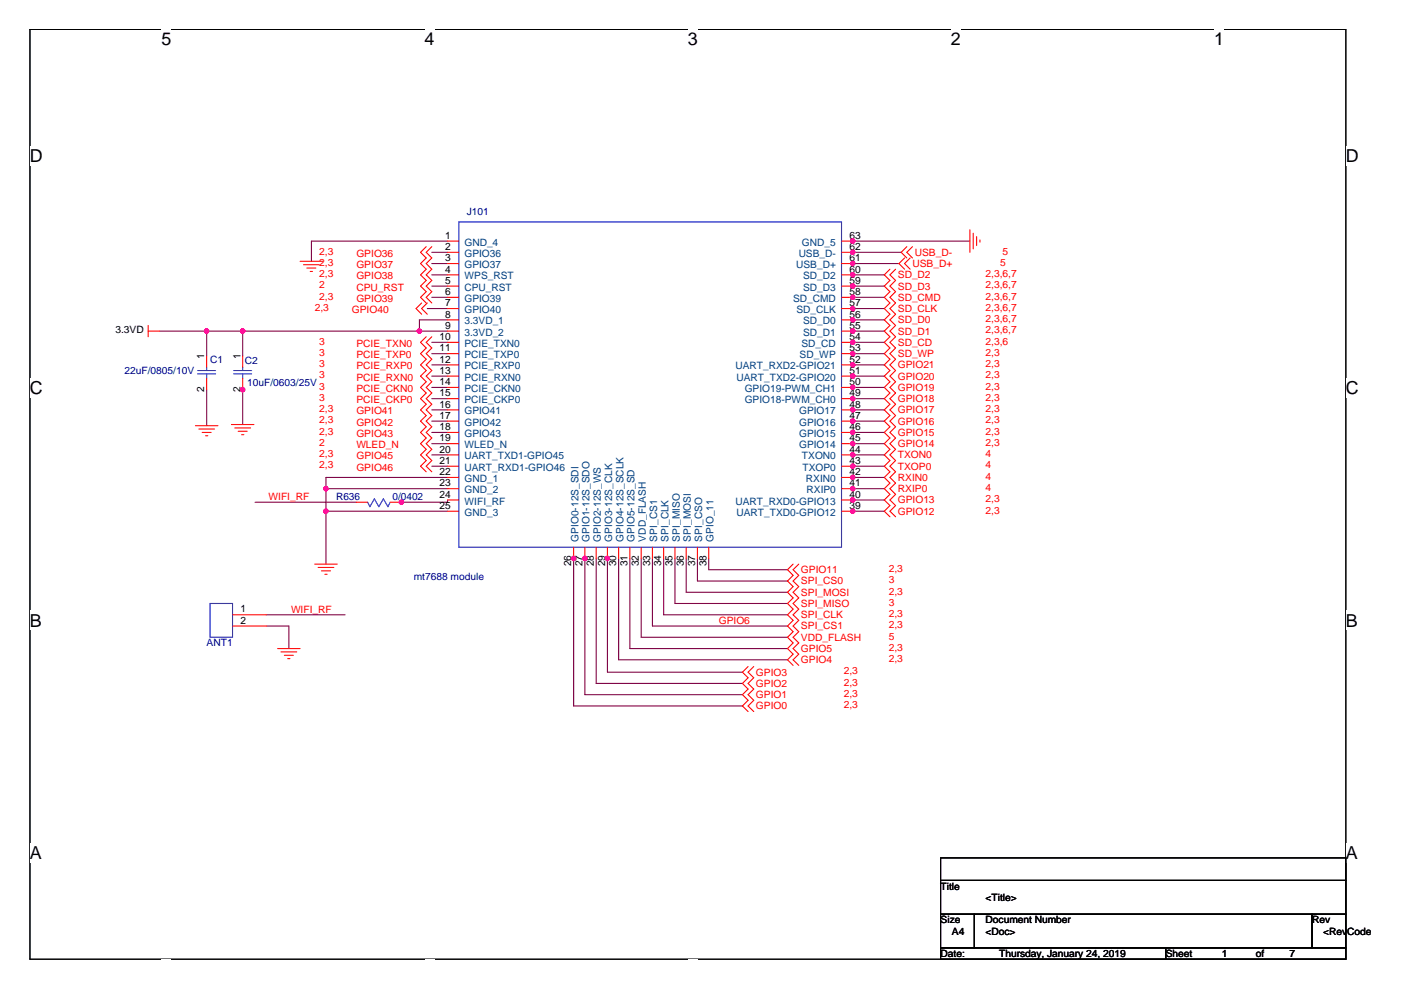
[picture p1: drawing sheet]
<svg xmlns="http://www.w3.org/2000/svg" width="297mm" height="210mm" viewBox="0 0 297 210" stroke-linecap="round" stroke-linejoin="round" font-family="sans-serif">
<path d="M6.3 6.2h279v197.2h-279z" fill="none" stroke="#000" stroke-width=".23"/>
<g fill="#fff">
<path d="M34.2 6.2h2.2v4.3h-2.2z"/>
<path d="M34.2 203.4h2.2v.2h-2.2z"/>
<path d="M90 6.2h2.1v4.3h-2.1z"/>
<path d="M90 203.4h2.1v.2h-2.1z"/>
<path d="M145.8 6.2h2.1v4.3h-2.1z"/>
<path d="M145.8 203.4h2.1v.2h-2.1z"/>
<path d="M201.6 6.2h2.1v4.3h-2.1z"/>
<path d="M201.6 203.4h2.1v.2h-2.1z"/>
<path d="M257.4 6.2h2.1v4.3h-2.1z"/>
<path d="M257.4 203.4h2.1v.2h-2.1z"/>
<path d="M6.3 30.9h2.8v4.2h-2.8z"/>
<path d="M285.3 30.9h2.8v4.2h-2.8z"/>
<path d="M6.3 80.2h2.8v4.2h-2.8z"/>
<path d="M285.3 80.2h2.8v4.2h-2.8z"/>
<path d="M6.3 129.5h2.6v4.2h-2.6z"/>
<path d="M285.3 129.5h2.6v4.2h-2.6z"/>
<path d="M6.3 178.7h2.6v4.3h-2.6z"/>
<path d="M285.3 178.7h2.6v4.3h-2.6z"/>
</g>
<g fill="none" stroke="#800040" stroke-width=".23">
<path d="M91.5 55.9h3.4M91.5 58.3h3.4M91.5 53.5h3.4M94.9 51.1h-28.9v4.3M180.3 51.1h25.3M180.3 55.9h10.3M180.3 58.3h7.2M180.3 53.5h10.8M33.8 70.2h61.1M43.8 70.2v5.3M51.5 70.2v5.3M90.6 65.4h4.3"/>
<path d="M91.5 60.7h3.4M91.5 63h3.4M91.5 72.6h3.4M91.5 75h3.4M91.5 77.4h3.4M91.5 79.7h3.4M94.9 67.8h-6v2.4M180.3 60.7h7.2M180.3 63h7.2M180.3 65.4h7.2M180.3 67.8h7.2M180.3 70.2h7.2"/>
<path d="M180.3 72.6h7.2M180.3 75h7.2M180.6 77.4h6.9M180.6 79.7h6.9M43.8 82.6v7.7M51.5 82.4v7.6M91.5 84.5h3.4M91.5 86.9h3.4M91.5 89.3h3.4M91.5 91.7h3.4M91.5 94.1h3.4M91.5 96.4h3.4"/>
<path d="M91.5 98.8h3.4M91.5 82.1h3.4M180.3 84.5h7.2M180.3 86.9h7.2M180.3 89.3h7.2M180.3 91.7h7.2M180.3 94.1h7.2M180.3 96.4h7.2M180.3 98.8h7.2M180.6 82.1h6.9M54.1 106.5h21.5M69.1 103.6h25.8"/>
<path d="M69.1 108.4h25.8M94.9 101.2h-25.8v18.4M94.9 106v.5h-10.3M121.6 117.9v31.8h35.8M124 118.2v29.1h33.4M126.4 118.4v26.5h31M128.8 118.2v24.3h28.6M131.2 118.4v21.5h35.8M133.5 118.4v19.1h33.5M135.9 118.4v16.7h31.1M138.3 118.4v14.3h28.7M140.7 118.4v12h26.3"/>
<path d="M143.1 118.4v9.6h23.9M145.5 118.4v7.2h21.5M147.9 118.4v4.8h19.1M150.3 118.4v2.4h16.7M180.3 101.2h7.2M180.3 108.4h7.2M180.3 106h7.2M180.6 103.6h6.9M56.5 132.7h4.7v4.8M56.5 130.4h16.7"/>
</g>
<g fill="#f0f" stroke="#f0f" stroke-width=".23">
<circle cx="180.8" cy="51.1" r=".47"/>
<circle cx="180.8" cy="55.9" r=".47"/>
<circle cx="180.8" cy="58.3" r=".47"/>
<circle cx="180.8" cy="60.6" r=".47"/>
<circle cx="180.8" cy="63" r=".47"/>
<circle cx="180.8" cy="65.4" r=".47"/>
<circle cx="180.8" cy="67.8" r=".47"/>
<circle cx="180.8" cy="70.2" r=".47"/>
<circle cx="180.8" cy="72.6" r=".47"/>
<circle cx="180.8" cy="75" r=".47"/>
<circle cx="180.8" cy="84.5" r=".47"/>
<circle cx="180.8" cy="86.9" r=".47"/>
<circle cx="180.8" cy="89.3" r=".47"/>
<circle cx="180.8" cy="91.7" r=".47"/>
<circle cx="180.8" cy="94.1" r=".47"/>
<circle cx="180.8" cy="96.4" r=".47"/>
<circle cx="180.8" cy="98.8" r=".47"/>
<circle cx="180.8" cy="101.2" r=".47"/>
<circle cx="43.8" cy="70.2" r=".47"/>
<circle cx="180.8" cy="53.5" r=".47"/>
<circle cx="69.1" cy="108.4" r=".47"/>
<circle cx="69.1" cy="103.6" r=".47"/>
<circle cx="121.6" cy="118.4" r=".47"/>
<circle cx="124" cy="118.4" r=".47"/>
<circle cx="128.8" cy="118.4" r=".47"/>
<circle cx="88.9" cy="70.2" r=".47"/>
<circle cx="51.4" cy="70.2" r=".47"/>
<circle cx="51.4" cy="82.6" r=".47"/>
<circle cx="180.8" cy="106" r=".47"/>
<circle cx="180.8" cy="108.4" r=".47"/>
<circle cx="180.8" cy="103.6" r=".47"/>
<circle cx="180.8" cy="82.1" r=".47"/>
<circle cx="180.8" cy="79.7" r=".47"/>
<circle cx="180.8" cy="77.4" r=".47"/>
<circle cx="85.1" cy="106.5" r=".47"/>
</g>
<g fill="none" stroke="#f00" stroke-width=".23">
<path d="M63.6 55.4h4.8M64.3 56.1h3.4M65.1 56.8h1.9M65.8 57.6h.5M90.4 52.3l-1.2 1.2 1.2 1.2-1.2 1.2 1.2 1.2-1.2 1.2 1.2 1.2-1.2 1.2 1.2 1.1-1.2 1.2 1.2 1.2M91.5 52.3l-1.1 1.2 1.1 1.2-1.1 1.2 1.1 1.2-1.1 1.2 1.1 1.2-1.1 1.2 1.1 1.1-1.1 1.2 1.1 1.2M94.9 51.1h2.4M94.9 53.5h2.4M94.9 55.9h2.4M94.9 58.3h2.4M178.4 51.1h2.4M178.4 53.5h2.4"/>
<path d="M178.4 55.9h2.4M178.4 58.3h2.4M188.7 57.1l-1.2 1.2 1.2 1.2-1.2 1.2 1.2 1.1-1.2 1.2 1.2 1.2-1.2 1.2 1.2 1.2-1.2 1.2 1.2 1.2-1.2 1.2 1.2 1.2-1.2 1.2 1.2 1.2-1.2 1.2 1.2 1.2-1.2 1.2 1.2 1.2-1.2 1.1 1.2 1.2-1.2 1.2 1.2 1.2-1.2 1.2 1.2 1.2-1.2 1.2 1.2 1.2-1.2 1.2 1.2 1.2-1.2 1.2 1.2 1.2-1.2 1.2 1.2 1.2-1.2 1.1 1.2 1.2-1.2 1.2 1.2 1.2-1.2 1.2 1.2 1.2-1.2 1.2 1.2 1.2-1.2 1.2 1.2 1.2-1.2 1.2 1.2 1.2M189.9 57.1l-1.2 1.2 1.2 1.2-1.2 1.2 1.2 1.1-1.2 1.2 1.2 1.2-1.2 1.2 1.2 1.2-1.2 1.2 1.2 1.2-1.2 1.2 1.2 1.2-1.2 1.2 1.2 1.2-1.2 1.2 1.2 1.2-1.2 1.2 1.2 1.2-1.2 1.1 1.2 1.2-1.2 1.2 1.2 1.2-1.2 1.2 1.2 1.2-1.2 1.2 1.2 1.2-1.2 1.2 1.2 1.2-1.2 1.2 1.2 1.2-1.2 1.2 1.2 1.2-1.2 1.1 1.2 1.2-1.2 1.2 1.2 1.2-1.2 1.2 1.2 1.2-1.2 1.2 1.2 1.2-1.2 1.2 1.2 1.2-1.2 1.2 1.2 1.2M191.8 54.7l-1.2 1.2 1.2 1.2M192.3 52.3l-1.2 1.2 1.2 1.2M193 54.7l-1.2 1.2 1.2 1.2M193.5 52.3l-1.2 1.2 1.2 1.2M205.6 48.7v4.8M206.3 49.4v3.4M207.1 50.2v1.9M207.8 50.9v.4"/>
<path d="M31.4 70.2h2.4M31.4 69v2.4M43.8 75.5v2.3M51.5 75.5v2.3M89.4 64.2l-1.2 1.2 1.2 1.2M90.4 71.4l-1.2 1.2 1.2 1.2-1.2 1.2 1.2 1.2-1.2 1.2 1.2 1.2-1.2 1.1 1.2 1.2-1.2 1.2 1.2 1.2-1.2 1.2 1.2 1.2-1.2 1.2 1.2 1.2-1.2 1.2 1.2 1.2-1.2 1.2 1.2 1.2-1.2 1.2 1.2 1.2-1.2 1.1 1.2 1.2-1.2 1.2 1.2 1.2M90.6 64.2l-1.2 1.2 1.2 1.2M91.5 71.4l-1.1 1.2 1.1 1.2-1.1 1.2 1.1 1.2-1.1 1.2 1.1 1.2-1.1 1.1 1.1 1.2-1.1 1.2 1.1 1.2-1.1 1.2 1.1 1.2-1.1 1.2 1.1 1.2-1.1 1.2 1.1 1.2-1.1 1.2 1.1 1.2-1.1 1.2 1.1 1.2-1.1 1.1 1.1 1.2-1.1 1.2 1.1 1.2M94.9 70.2h2.4M94.9 60.7h2.4M94.9 63h2.4M94.9 65.4h2.4"/>
<path d="M94.9 67.8h2.4M94.9 72.6h2.4M94.9 75h2.4M94.9 77.4h2.4M94.9 79.7h2.4M178.4 70.2h2.4M178.4 60.7h2.4M178.4 63h2.4M178.4 65.4h2.4M178.4 67.8h2.4M178.4 72.6h2.4M178.4 75h2.4"/>
<path d="M178.4 77.4h2.4M178.4 79.7h2.4M41.4 90.3h4.8M42.2 91h3.3M42.9 91.7h1.9M43.6 92.4h.5M43.8 80.2v2.4M49.1 90h4.7M49.8 90.7h3.3M50.5 91.4h1.9M51.2 92.2h.5M51.5 80.2v2.4"/>
<path d="M94.9 91.7h2.4M94.9 82.1h2.4M94.9 84.5h2.4M94.9 86.9h2.4M94.9 89.3h2.4M94.9 94.1h2.4M94.9 96.4h2.4M94.9 98.8h2.4M178.4 91.7h2.4M178.4 82.1h2.4M178.4 84.5h2.4M178.4 86.9h2.4"/>
<path d="M178.4 89.3h2.4M178.4 94.1h2.4M178.4 96.4h2.4M178.4 98.8h2.4M66.7 119.6h4.8M75.6 106.5h2.3M82.7 106.5h2.4M94.9 101.2h2.4M94.9 103.6h2.4M94.9 106h2.4M94.9 108.4h2.4M121.6 116v2.4"/>
<path d="M124 116v2.4M126.4 116v2.4M128.8 116v2.4M131.2 116v2.4M133.5 116v2.4M135.9 116v2.4M138.3 116v2.4M140.7 116v2.4M143.1 116v2.4M145.5 116v2.4M147.9 116v2.4M150.3 116v2.4"/>
<path d="M168.2 119.6l-1.2 1.2 1.2 1.2-1.2 1.2 1.2 1.2-1.2 1.2 1.2 1.2-1.2 1.2 1.2 1.2-1.2 1.2 1.2 1.1-1.2 1.2 1.2 1.2-1.2 1.2 1.2 1.2-1.2 1.2 1.2 1.2-1.2 1.2 1.2 1.2M169.4 119.6l-1.2 1.2 1.2 1.2-1.2 1.2 1.2 1.2-1.2 1.2 1.2 1.2-1.2 1.2 1.2 1.2-1.2 1.2 1.2 1.1-1.2 1.2 1.2 1.2-1.2 1.2 1.2 1.2-1.2 1.2 1.2 1.2-1.2 1.2 1.2 1.2M178.4 101.2h2.4M178.4 103.6h2.4M178.4 106h2.4M178.4 108.4h2.4M49.3 132.7h7.2M49.3 130.4h7.2M58.9 137.5h4.7M59.6 138.2h3.3M60.3 138.9h1.9M61 139.6h.5"/>
<path d="M67.5 120.3h3.3M68.2 121h1.9M68.9 121.8h.5M158.6 141.3l-1.2 1.2 1.2 1.2-1.2 1.2 1.2 1.2-1.2 1.2 1.2 1.2-1.2 1.2 1.2 1.2M159.8 141.3l-1.2 1.2 1.2 1.2-1.2 1.2 1.2 1.2-1.2 1.2 1.2 1.2-1.2 1.2 1.2 1.2"/>
</g>
<path d="M199.4 181.9h85.9v4.8h-85.9zM199.4 186.7h85.9v7.1h-85.9zM199.4 193.8h7.2v7.2h-7.2zM206.6 193.8h71.6v7.2h-71.6zM278.2 193.8h7.1v7.2h-7.1zM199.4 201h47.8v2.4h-47.8zM247.2 201h38.1v2.4h-38.1z" fill="none" stroke="#000" stroke-width=".23"/>
<path d="M97.3 47.1h81.1v68.9h-81.1zM41.9 78.6h3.8M41.9 79.3h3.8M43.8 77.8v.8M43.8 79.3v.9M49.5 78.6h3.9M49.5 79.3h3.9M51.5 77.8v.8M51.5 79.3v.9M77.9 106.5l.5 .9 1-1.6 .9 1.6 1-1.6 1 1.6 .4-.9M44.5 128h4.8v7.1h-4.8z" fill="none" stroke="#00f" stroke-width=".23"/>
<g font-size="3.8">
<text x="34.2" y="9.6">5</text>
<text x="90" y="9.6">4</text>
<text x="145.8" y="9.6">3</text>
<text x="201.6" y="9.6">2</text>
<text x="257.4" y="9.6">1</text>
<text x="6.3" y="34.3">D</text>
<text x="285.3" y="34.3">D</text>
<text x="6.3" y="83.6">C</text>
<text x="285.3" y="83.6">C</text>
<text x="6.3" y="132.8">B</text>
<text x="285.3" y="132.8">B</text>
<text x="6.3" y="182.1">A</text>
<text x="285.3" y="182.1">A</text>
</g>
<g font-size="2.2">
<text x="94.4" y="50.6">1</text>
<text x="94.4" y="53">2</text>
<text x="180.1" y="50.6">63</text>
<text x="180.1" y="53">62</text>
<text x="94.4" y="55.4">3</text>
<text x="94.4" y="57.8">4</text>
<text x="180.1" y="57.8">60</text>
<text x="180.1" y="55.4">61</text>
<text x="94.4" y="60.2">5</text>
<text x="94.4" y="62.5">6</text>
<text x="94.4" y="64.9">7</text>
<text x="180.1" y="64.9">57</text>
<text x="180.1" y="62.5">58</text>
<text x="180.1" y="60.2">59</text>
<text x="94.4" y="67.3">8</text>
<text x="94.4" y="69.7">9</text>
<text x="180.1" y="69.7">55</text>
<text x="180.1" y="67.3">56</text>
<text x="43.3" y="76.2" transform="rotate(-90 43.3 76.2)">1</text>
<text x="51" y="76.2" transform="rotate(-90 51 76.2)">1</text>
<text x="93.2" y="72.1">10</text>
<text x="93.2" y="74.5">11</text>
<text x="93.2" y="76.9">12</text>
<text x="180.1" y="72.1">54</text>
<text x="180.1" y="76.9">52</text>
<text x="180.1" y="74.5">53</text>
<text x="43.3" y="83.1" transform="rotate(-90 43.3 83.1)">2</text>
<text x="51" y="83.1" transform="rotate(-90 51 83.1)">2</text>
<text x="93.2" y="79.3">13</text>
<text x="93.2" y="81.7">14</text>
<text x="180.1" y="81.7">50</text>
<text x="180.1" y="79.3">51</text>
<text x="93.2" y="84">15</text>
<text x="93.2" y="86.4">16</text>
<text x="93.2" y="88.8">17</text>
<text x="180.1" y="86.4">48</text>
<text x="180.1" y="88.8">47</text>
<text x="180.1" y="84">49</text>
<text x="93.2" y="91.2">18</text>
<text x="93.2" y="93.6">19</text>
<text x="93.2" y="96">20</text>
<text x="180.1" y="91.2">46</text>
<text x="180.1" y="96">44</text>
<text x="180.1" y="93.6">45</text>
<text x="93.2" y="98.4">21</text>
<text x="93.2" y="100.7">22</text>
<text x="180.1" y="98.4">43</text>
<text x="180.1" y="100.7">42</text>
<text x="93.2" y="103.1">23</text>
<text x="93.2" y="105.5">24</text>
<text x="93.2" y="107.9">25</text>
<text x="180.1" y="105.5">40</text>
<text x="180.1" y="107.9">39</text>
<text x="180.1" y="103.1">41</text>
<text x="121.1" y="120.1" transform="rotate(-90 121.1 120.1)">26</text>
<text x="123.5" y="120.1" transform="rotate(-90 123.5 120.1)">27</text>
<text x="125.9" y="120.1" transform="rotate(-90 125.9 120.1)">28</text>
<text x="128.3" y="120.1" transform="rotate(-90 128.3 120.1)">29</text>
<text x="130.7" y="120.1" transform="rotate(-90 130.7 120.1)">30</text>
<text x="133.1" y="120.1" transform="rotate(-90 133.1 120.1)">31</text>
<text x="135.4" y="120.1" transform="rotate(-90 135.4 120.1)">32</text>
<text x="137.8" y="120.1" transform="rotate(-90 137.8 120.1)">33</text>
<text x="140.2" y="120.1" transform="rotate(-90 140.2 120.1)">34</text>
<text x="142.6" y="120.1" transform="rotate(-90 142.6 120.1)">35</text>
<text x="145" y="120.1" transform="rotate(-90 145 120.1)">36</text>
<text x="147.4" y="120.1" transform="rotate(-90 147.4 120.1)">37</text>
<text x="149.8" y="120.1" transform="rotate(-90 149.8 120.1)">38</text>
<text x="51" y="129.9">1</text>
<text x="51" y="132.2">2</text>
</g>
<g font-size="2.2" fill="#004080">
<text x="170" y="52.1">GND_5</text>
<text x="98.5" y="54.5">GPIO36</text>
<text x="98.5" y="56.9">GPIO37</text>
<text x="98.5" y="59.2">WPS_RST</text>
<text x="168.8" y="56.9">USB_D+</text>
<text x="169.3" y="54.5">USB_D-</text>
<text x="170.3" y="59.2">SD_D2</text>
<text x="98.5" y="61.6">CPU_RST</text>
<text x="98.5" y="64">GPIO39</text>
<text x="168.1" y="64">SD_CMD</text>
<text x="170.3" y="61.6">SD_D3</text>
<text x="98.5" y="66.4">GPIO40</text>
<text x="98.5" y="68.8">3.3VD_1</text>
<text x="98.5" y="71.2">3.3VD_2</text>
<text x="168.9" y="66.4">SD_CLK</text>
<text x="170.3" y="71.2">SD_D1</text>
<text x="170.3" y="68.8">SD_D0</text>
<text x="98.5" y="73.6">PCIE_TXN0</text>
<text x="98.5" y="76">PCIE_TXP0</text>
<text x="169.5" y="76">SD_WP</text>
<text x="169.9" y="73.6">SD_CD</text>
<text x="98.5" y="78.3">PCIE_RXP0</text>
<text x="98.5" y="80.7">PCIE_RXN0</text>
<text x="98.5" y="83.1">PCIE_CKN0</text>
<text x="155.9" y="78.3">UART_RXD2-GPIO21</text>
<text x="156.1" y="80.7">UART_TXD2-GPIO20</text>
<text x="157.9" y="83.1">GPIO19-PWM_CH1</text>
<text x="98.5" y="85.5">PCIE_CKP0</text>
<text x="98.5" y="87.9">GPIO41</text>
<text x="157.9" y="85.5">GPIO18-PWM_CH0</text>
<text x="169.4" y="87.9">GPIO17</text>
<text x="98.5" y="90.3">GPIO42</text>
<text x="98.5" y="92.7">GPIO43</text>
<text x="98.5" y="95">WLED_N</text>
<text x="169.4" y="92.7">GPIO15</text>
<text x="169.4" y="90.3">GPIO16</text>
<text x="169.4" y="95">GPIO14</text>
<text x="98.5" y="97.4">UART_TXD1-GPIO45</text>
<text x="98.5" y="99.8">UART_RXD1-GPIO46</text>
<text x="170" y="97.4">TXON0</text>
<text x="170.1" y="99.8">TXOP0</text>
<text x="98.5" y="102.2">GND_1</text>
<text x="98.5" y="104.6">GND_2</text>
<text x="98.5" y="107">WIFI_RF</text>
<text x="155.9" y="107">UART_RXD0-GPIO13</text>
<text x="170.9" y="102.2">RXIN0</text>
<text x="171" y="104.6">RXIP0</text>
<text x="98.5" y="109.4">GND_3</text>
<text x="156.1" y="109.4">UART_TXD0-GPIO12</text>
<text x="122.6" y="114.8" transform="rotate(-90 122.6 114.8)">GPIO0-12S_SDI</text>
<text x="125" y="114.8" transform="rotate(-90 125 114.8)">GPIO1-12S_SDO</text>
<text x="127.4" y="114.8" transform="rotate(-90 127.4 114.8)">GPIO2-12S_WS</text>
<text x="129.8" y="114.8" transform="rotate(-90 129.8 114.8)">GPIO3-12S_CLK</text>
<text x="132.2" y="114.8" transform="rotate(-90 132.2 114.8)">GPIO4-12S_SCLK</text>
<text x="134.5" y="114.8" transform="rotate(-90 134.5 114.8)">GPIO5-12S_SD</text>
<text x="136.9" y="114.8" transform="rotate(-90 136.9 114.8)">VDD_FLASH</text>
<text x="139.3" y="114.8" transform="rotate(-90 139.3 114.8)">SPI_CS1</text>
<text x="141.7" y="114.8" transform="rotate(-90 141.7 114.8)">SPI_CLK</text>
<text x="144.1" y="114.8" transform="rotate(-90 144.1 114.8)">SPI_MISO</text>
<text x="146.5" y="114.8" transform="rotate(-90 146.5 114.8)">SPI_MOSI</text>
<text x="148.9" y="114.8" transform="rotate(-90 148.9 114.8)">SPI_CSO</text>
<text x="151.3" y="114.8" transform="rotate(-90 151.3 114.8)">GPIO_11</text>
</g>
<g font-size="2.1" fill="#000080">
<text x="99" y="45.6">J101</text>
<text x="44.5" y="76.9">C1</text>
<text x="51.9" y="77.1">C2</text>
<text x="26.4" y="79.3">22uF/0805/10V</text>
<text x="52.4" y="81.9">10uF/0603/25V</text>
<text x="71.3" y="106">R636</text>
<text x="83.2" y="106">0/0402</text>
<text x="87.7" y="123">mt7688 module</text>
<text x="43.8" y="137">ANT1</text>
</g>
<g font-size="2.1" fill="#f00">
<text x="67.7" y="54">2,3</text>
<text x="212.5" y="54">5</text>
<text x="67.7" y="58.8">2,3</text>
<text x="67.7" y="56.4">2,3</text>
<text x="75.6" y="59.2">GPIO38</text>
<text x="75.6" y="56.9">GPIO37</text>
<text x="75.6" y="54.5">GPIO36</text>
<text x="190.4" y="59">SD_D2</text>
<text x="193.5" y="56.6">USB_D+</text>
<text x="193.9" y="54.2">USB_D-</text>
<text x="209" y="58.8">2,3,6,7</text>
<text x="212.1" y="56.4">5</text>
<text x="66.7" y="65.9">2,3</text>
<text x="67.7" y="61.2">2</text>
<text x="67.7" y="63.5">2,3</text>
<text x="75.6" y="61.6">CPU_RST</text>
<text x="75.6" y="64">GPIO39</text>
<text x="190.4" y="61.4">SD_D3</text>
<text x="190.4" y="63.8">SD_CMD</text>
<text x="209" y="61.2">2,3,6,7</text>
<text x="209" y="65.9">2,3,6,7</text>
<text x="209" y="63.5">2,3,6,7</text>
<text x="74.6" y="66.4">GPIO40</text>
<text x="190.4" y="70.9">SD_D1</text>
<text x="190.4" y="68.5">SD_D0</text>
<text x="190.4" y="66.2">SD_CLK</text>
<text x="209" y="70.7">2,3,6,7</text>
<text x="209" y="68.3">2,3,6,7</text>
<text x="67.7" y="75.5">3</text>
<text x="67.7" y="73.1">3</text>
<text x="67.7" y="77.9">3</text>
<text x="75.6" y="76">PCIE_TXP0</text>
<text x="75.6" y="73.6">PCIE_TXN0</text>
<text x="190.4" y="75.7">SD_WP</text>
<text x="190.4" y="73.3">SD_CD</text>
<text x="209" y="77.9">2,3</text>
<text x="209" y="75.5">2,3</text>
<text x="209" y="73.1">2,3,6</text>
<text x="67.7" y="82.6">3</text>
<text x="67.7" y="80.2">3</text>
<text x="75.6" y="83.1">PCIE_CKN0</text>
<text x="75.6" y="78.3">PCIE_RXP0</text>
<text x="75.6" y="80.7">PCIE_RXN0</text>
<text x="190.4" y="80.5">GPIO20</text>
<text x="190.4" y="78.1">GPIO21</text>
<text x="190.4" y="82.9">GPIO19</text>
<text x="209" y="80.2">2,3</text>
<text x="209" y="82.6">2,3</text>
<text x="67.7" y="89.8">2,3</text>
<text x="67.7" y="87.4">2,3</text>
<text x="67.7" y="85">3</text>
<text x="75.6" y="87.9">GPIO41</text>
<text x="75.6" y="85.5">PCIE_CKP0</text>
<text x="190.4" y="87.6">GPIO17</text>
<text x="190.4" y="85.2">GPIO18</text>
<text x="209" y="87.4">2,3</text>
<text x="209" y="85">2,3</text>
<text x="209" y="89.8">2,3</text>
<text x="67.7" y="94.6">2</text>
<text x="67.7" y="92.2">2,3</text>
<text x="75.6" y="95">WLED_N</text>
<text x="75.6" y="92.7">GPIO43</text>
<text x="75.6" y="90.3">GPIO42</text>
<text x="190.4" y="94.8">GPIO14</text>
<text x="190.4" y="92.4">GPIO15</text>
<text x="190.4" y="90">GPIO16</text>
<text x="209" y="94.6">2,3</text>
<text x="209" y="92.2">2,3</text>
<text x="67.7" y="96.9">2,3</text>
<text x="67.7" y="99.3">2,3</text>
<text x="75.6" y="97.4">GPIO45</text>
<text x="75.6" y="99.8">GPIO46</text>
<text x="190.4" y="102">RXIN0</text>
<text x="190.4" y="99.6">TXOP0</text>
<text x="190.4" y="97.2">TXON0</text>
<text x="209" y="101.7">4</text>
<text x="209" y="99.3">4</text>
<text x="209" y="96.9">4</text>
<text x="56.9" y="106">WIFI_RF</text>
<text x="190.4" y="106.7">GPIO13</text>
<text x="190.4" y="104.4">RXIP0</text>
<text x="209" y="106.5">2,3</text>
<text x="209" y="104.1">4</text>
<text x="190.4" y="109.1">GPIO12</text>
<text x="209" y="108.9">2,3</text>
<text x="169.8" y="123.9">SPI_CS0</text>
<text x="169.8" y="121.5">GPIO11</text>
<text x="188.4" y="123.7">3</text>
<text x="188.4" y="121.3">2,3</text>
<text x="61.7" y="129.9">WIFI_RF</text>
<text x="169.8" y="128.7">SPI_MISO</text>
<text x="169.8" y="126.3">SPI_MOSI</text>
<text x="169.8" y="131.1">SPI_CLK</text>
<text x="188.4" y="128.4">3</text>
<text x="188.4" y="126.1">2,3</text>
<text x="188.4" y="130.8">2,3</text>
<text x="152.4" y="132.3">GPIO6</text>
<text x="169.8" y="135.9">VDD_FLASH</text>
<text x="169.8" y="133.5">SPI_CS1</text>
<text x="188.4" y="138">2,3</text>
<text x="188.4" y="135.6">5</text>
<text x="188.4" y="133.2">2,3</text>
<text x="160.3" y="143.2">GPIO3</text>
<text x="169.8" y="140.6">GPIO4</text>
<text x="169.8" y="138.2">GPIO5</text>
<text x="178.9" y="143">2,3</text>
<text x="188.4" y="140.4">2,3</text>
<text x="160.3" y="148">GPIO1</text>
<text x="160.3" y="145.6">GPIO2</text>
<text x="178.9" y="147.8">2,3</text>
<text x="178.9" y="145.4">2,3</text>
<text x="160.3" y="150.4">GPIO0</text>
<text x="178.9" y="150.2">2,3</text>
</g>
<text font-size="2.1" fill="#004080" x="98.5" y="52.1">GND_4</text>
<g font-size="2.1">
<text x="24.5" y="70.7">3.3VD</text>
<text x="199.4" y="188.6">Title</text>
<text x="209" y="191">&lt;Title&gt;</text>
<text x="199.4" y="195.8">Size</text>
<text x="209" y="195.8">Document Number</text>
<text x="278.2" y="195.8">Rev</text>
<text x="199.4" y="202.9">Date:</text>
<text x="201.8" y="198.1">A4</text>
<text x="209" y="198.1">&lt;Doc&gt;</text>
<text x="211.8" y="202.9">Thursday, January 24, 2019</text>
<text x="247.2" y="202.9">Sheet</text>
<text x="259.1" y="202.9">1</text>
<text x="266.2" y="202.9">of</text>
<text x="273.4" y="202.9">7</text>
<text x="280.6" y="198.1">&lt;Rev</text>
<text x="285.6" y="198.1">Code&gt;</text>
</g>
</svg>
